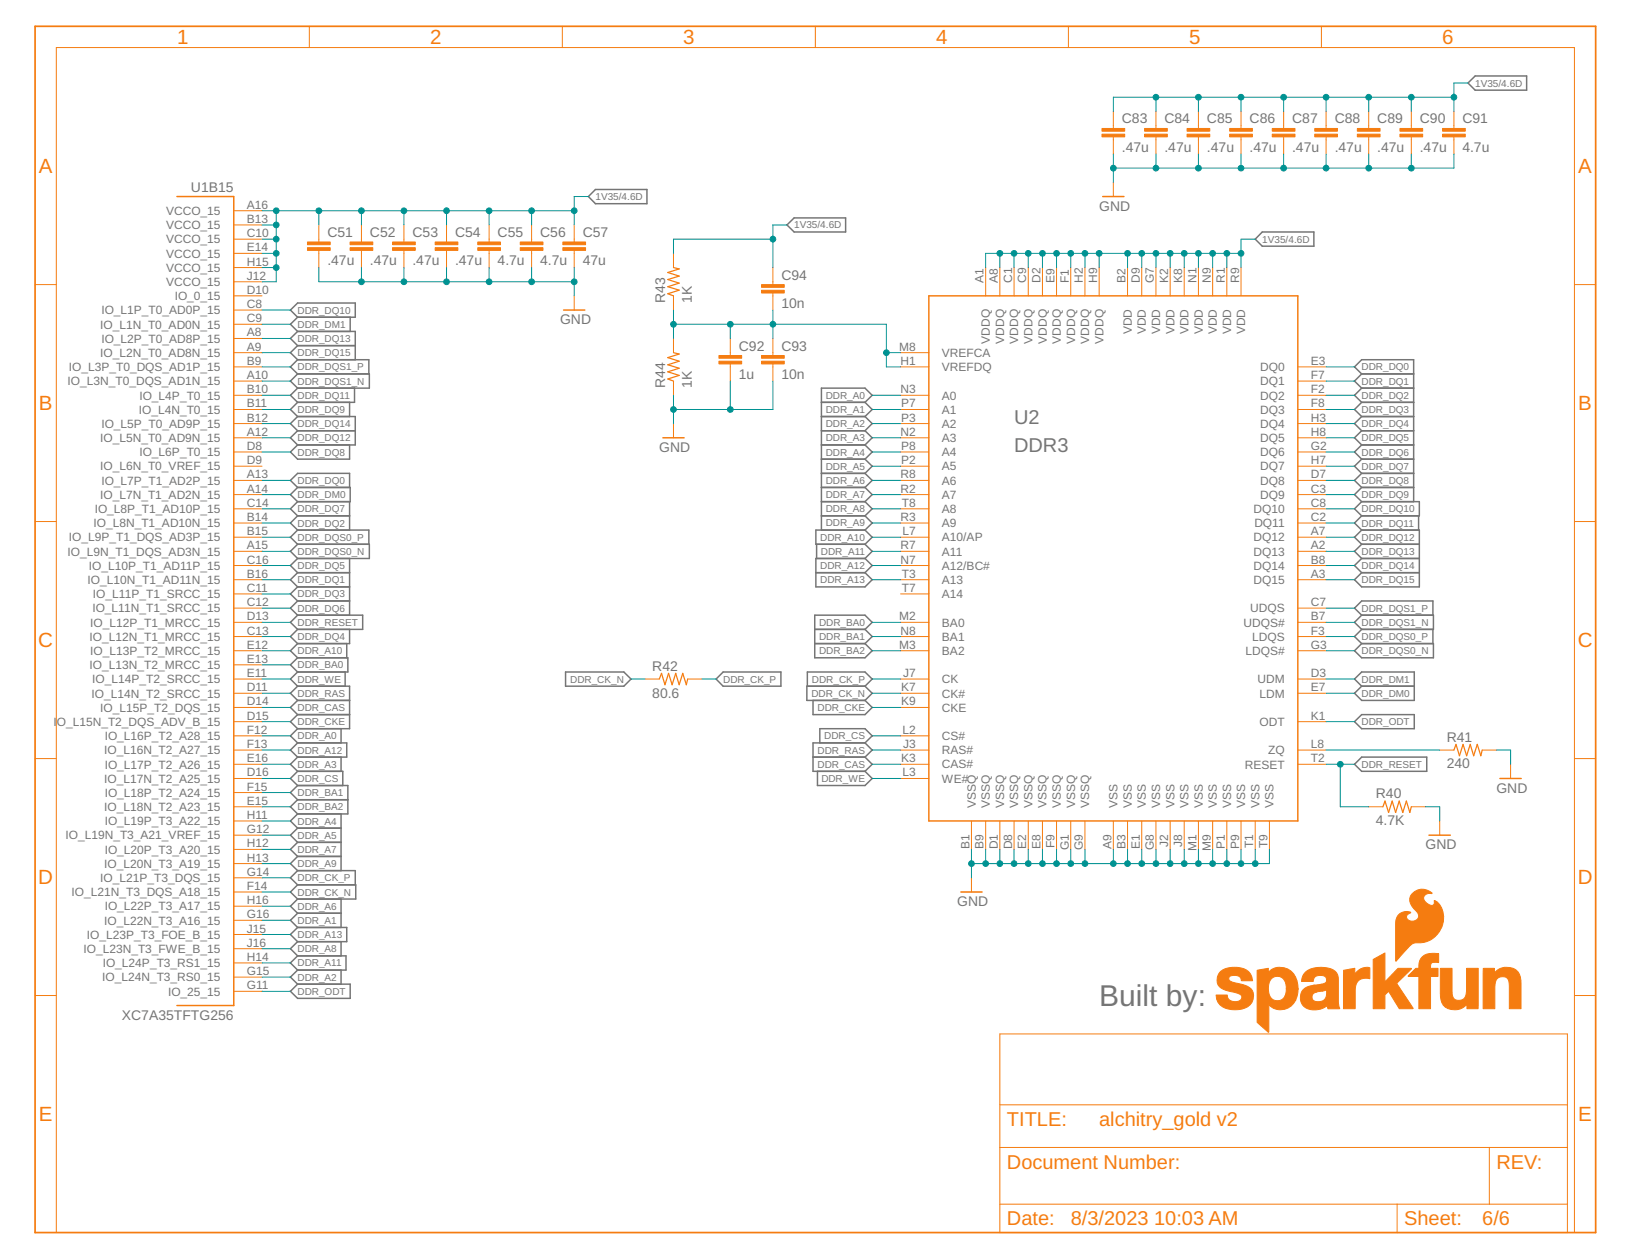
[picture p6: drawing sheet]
<svg xmlns="http://www.w3.org/2000/svg" width="279mm" height="216mm" viewBox="0 0 279 216" stroke-linecap="round" stroke-linejoin="round" font-family="sans-serif">
<g fill="none" stroke="#757575" stroke-width=".25">
<path d="M251.6 14.2l1.3-1.2h8.8v2.5h-8.8zM100.9 33.7l1.2-1.2h8.8v2.4h-8.8zM134.9 38.5l1.2-1.2h8.8v2.5h-8.8zM216.4 39.8h8.8v2.4h-8.8l-1.2-1.2zM49.8 53.1l1.2-1.2h9.9v2.5h-9.9zM51 56.8h9.9v4.8M51 56.8l-1.2 1.2 1.2 1.2M51 59.2h9.9M51 59.2l-1.2 1.2 1.2 1.2M51 54.4l-1.2 1.2 1.2 1.2M60 54.4v2.4M51 61.6h12.2v2.5"/>
<path d="M51 64.1h12.3v2.4h-12.3M51 76.2l-1.2 1.2 1.2 1.3h8.9v-2.5M51 71.4h9.9v4.8h-9.9M51 73.8h9.9M51 68.9l-1.2 1.3 1.2 1.2M51 66.5l-1.2 1.2 1.2 1.2M51 73.8l-1.2 1.2 1.2 1.2M51 71.4l-1.2 1.2 1.2 1.2M51 64.1l-1.2 1.2 1.2 1.2M51 61.6l-1.2 1.3 1.2 1.2M59.9 68.9v2.5M60.8 66.5v2.4h-9.8"/>
<path d="M140.8 68.9h7.5M140.8 71.4h7.5M140.8 73.8h7.5M140.8 76.2h7.5M140.8 78.7h7.5M148.3 68.9l1.2-1.2-1.2-1.2h-7.5v24.3M148.3 68.9l1.2 1.3-1.2 1.2M148.3 71.4l1.2 1.2-1.2 1.2M148.3 73.8l1.2 1.2-1.2 1.2M148.3 76.2l1.2 1.2-1.2 1.3M148.3 78.7l1.2 1.2-1.2 1.2M233.4 64.1l-1.2-1.2 1.2-1.3h8.9v24.4"/>
<path d="M233.4 64.1h8.9M233.4 64.1l-1.2 1.2 1.2 1.2M233.4 66.5h8.9M233.4 66.5l-1.2 1.2 1.2 1.2M233.4 68.9h8.9M233.4 68.9l-1.2 1.3 1.2 1.2M233.4 71.4h8.9M233.4 71.4l-1.2 1.2 1.2 1.2M233.4 73.8h8.9M233.4 73.8l-1.2 1.2 1.2 1.2M233.4 76.2h8.9M233.4 76.2l-1.2 1.2 1.2 1.3"/>
<path d="M233.4 78.7h8.9M233.4 78.7l-1.2 1.2 1.2 1.2M51 83.5l-1.2-1.2 1.2-1.2h8.9v2.4M51 83.5h9v2.5h-9M51 98.1l-1.2 1.2 1.2 1.3M51 98.1h8.9M51 88.4l-1.2 1.2 1.2 1.2M51 88.4h8.9M51 90.8h12.2v2.5M51 95.7l-1.2 1.2 1.2 1.2M51 93.3h12.3v2.4h-12.3M51 86l-1.2 1.2 1.2 1.2"/>
<path d="M51 90.8l-1.2 1.3 1.2 1.2M51 93.3l-1.2 1.2 1.2 1.2M51 83.5l-1.2 1.3 1.2 1.2M59.9 86v4.8M59.9 95.7v9.7M139.8 98.1h8.5M140 93.3v2.4M140.8 81.1h7.5M140.8 83.5h7.5M140.8 88.4h7.5M140.8 86h7.5M148.3 95.7h-8.5v4.9h8.5l1.2-1.3-1.2-1.2"/>
<path d="M148.3 90.8h-8.5v2.5h8.5M148.3 81.1l1.2 1.2-1.2 1.2M148.3 83.5l1.2 1.3-1.2 1.2M148.3 86l1.2 1.2-1.2 1.2M148.3 88.4l1.2 1.2-1.2 1.2M148.3 90.8l1.2 1.3-1.2 1.2M148.3 93.3l1.2 1.2-1.2 1.2M148.3 95.7l1.2 1.2-1.2 1.2M233.4 81.1h8.9M233.4 83.5h8.9M233.4 98.1h9.9M233.4 90.8h9.9v9.8h-9.9l-1.2-1.3 1.2-1.2"/>
<path d="M233.4 86h9.9v2.4h-9.9M233.4 95.7h9.9M233.4 81.1l-1.2 1.2 1.2 1.2M233.4 83.5l-1.2 1.3 1.2 1.2M233.4 86l-1.2 1.2 1.2 1.2M233.4 88.4l-1.2 1.2 1.2 1.2M233.4 90.8l-1.2 1.3 1.2 1.2M233.4 93.3h9.9M233.4 93.3l-1.2 1.2 1.2 1.2M233.4 95.7l-1.2 1.2 1.2 1.2M243.2 88.4v2.4M51 117.6h8.9v7.3h-8.9"/>
<path d="M51 100.6h8.9M51 100.6l-1.2 1.2 1.2 1.2M51 103h8.9M51 107.8l-1.2 1.3 1.2 1.2M51 105.4h11.2v2.4h-11.2M51 103l-1.2 1.2 1.2 1.2M51 112.7h8.6v2.4h-8.6M51 105.4l-1.2 1.2 1.2 1.2M51 110.3l-1.2 1.2 1.2 1.2M51 112.7l-1.2 1.2 1.2 1.2M51 117.6l-1.2 1.2 1.2 1.2M51 115.1l-1.2 1.3 1.2 1.2"/>
<path d="M59.2 115.1v2.5M59.4 110.3v2.4M59.9 107.8v2.5h-8.9M96.9 115.1h10l1.3 1.3-1.3 1.2h-10zM124 115.1h9.9v2.5h-9.9l-1.3-1.2zM138.4 117.6v-2.5h9.9l1.2 1.3-1.2 1.2M139.7 107.8h8.6M139.7 110.3h8.6M148.3 107.8l1.2-1.2-1.2-1.2h-8.6v7.3h8.6l1.2-1.2-1.2-1.2M148.3 117.6h-10v2.4h10M148.3 107.8l1.2 1.3-1.2 1.2M148.3 117.6l1.2 1.2-1.2 1.2"/>
<path d="M232.2 116.4l1.2-1.3h9v4.9h-9l-1.2-1.2 1.2-1.2zM233.4 105.4l-1.2-1.2 1.2-1.2h12.2v2.4M233.4 105.4h12.3v2.4h-12.3M233.4 110.3h12.3v2.4h-12.3l-1.2-1.2zM233.4 107.8l-1.2 1.3 1.2 1.2M233.4 105.4l-1.2 1.2 1.2 1.2M233.4 117.6h9M245.6 107.8v2.5M51 120h8.9M51 122.4h8.9M51 127.3h8.4v2.4h-8.4M51 132.2h7.8v2.4"/>
<path d="M51 124.9l-1.2 1.2 1.2 1.2M51 129.7l-1.2 1.3 1.2 1.2M51 139.5l-1.2 1.2 1.2 1.2M51 134.6h8.6v4.9h-8.6M51 127.3l-1.2 1.2 1.2 1.2M51 134.6l-1.2 1.2 1.2 1.2M51 137h8.6M51 137l-1.2 1.2 1.2 1.3M51 122.4l-1.2 1.3 1.2 1.2M51 132.2l-1.2 1.2 1.2 1.2M51 120l-1.2 1.2 1.2 1.2M58.5 124.9v2.4"/>
<path d="M58.5 129.7v2.5M58.5 139.5v9.7M139.4 120v2.4h8.9l1.2-1.2-1.2-1.2M139.4 129.7h8.9M140.1 132.2v2.4h8.2l1.2-1.2-1.2-1.2M140.5 127.3v-2.4h7.8l1.2 1.2-1.2 1.2M148.3 127.3h-8.9v4.9h8.9M148.3 127.3l1.2 1.2-1.2 1.2M148.3 129.7l1.2 1.3-1.2 1.2M232.2 123.7l1.2-1.3h9v2.5h-9zM232.2 131l1.2-1.3h11.2v2.5h-11.2zM51 149.2h9.9v2.4"/>
<path d="M51 156.5l-1.2 1.2 1.2 1.2M51 156.5h7.5M51 158.9h8.4v2.5h-8.4M51 141.9h7.5M51 141.9l-1.2 1.2 1.2 1.2M51 144.3h7.5M51 154.1l-1.2 1.2 1.2 1.2M51 151.6h10v2.5h-10M51 144.3l-1.2 1.2 1.2 1.2M51 146.7h7.5M51 146.7l-1.2 1.3 1.2 1.2M51 158.9l-1.2 1.2 1.2 1.3"/>
<path d="M51 149.2l-1.2 1.2 1.2 1.2M51 151.6l-1.2 1.2 1.2 1.3M58.5 154.1v4.8M51 168.6h9v2.5h-9l-1.2-1.2zM51 166.2l-1.2 1.2 1.2 1.2M51 163.8h8.3v2.4h-8.3M51 161.4l-1.2 1.2 1.2 1.2M51 163.8l-1.2 1.2 1.2 1.2M58.5 161.4v2.4M58.5 166.2v2.4"/>
</g>
<g fill="none" stroke="#f57c10" stroke-width=".17">
<path d="M53 4.5v3.6M96.4 4.5v3.6M139.8 4.5v3.6M183.1 4.5v3.6M190.8 19.1v2.9M198.1 19.1v2.9M205.4 19.1v2.9M212.7 19.1v2.9M220 19.1v2.9M226.5 4.5v3.6M227.3 19.1v2.9M234.6 19.1v2.9"/>
<path d="M241.9 19.1v2.9M249.2 19.1v2.9M40.1 36.1h4.8M40.1 38.5h4.8M54.7 38.5v3M62 38.5v3M69.2 38.5v3M76.5 38.5v3M83.8 38.5v3M91.1 38.5v3M98.4 38.5v3M190.8 23.5v2.9"/>
<path d="M190.8 31.2v2.5M198.1 23.5v2.9M205.4 23.5v2.9M212.7 23.5v2.9M220 23.5v2.9M227.3 23.5v2.9M234.6 23.5v2.9M241.9 23.5v2.9M249.2 23.5v2.9M6 48.8h3.7M40.1 41h4.8M40.1 43.4h4.8"/>
<path d="M40.1 45.8h4.8M40.1 48.3h4.8M40.1 50.7h4.8M40.1 53.1h4.8M40.1 55.6h4.8M40.1 58h4.8M54.7 42.9v2.9M62 42.9v2.9M69.2 42.9v2.9M76.5 42.9v2.9M83.8 42.9v2.9M91.1 42.9v2.9"/>
<path d="M98.4 42.9v2.9M98.4 50.7v2.4M115.4 43.4v2.4M115.4 50.7v2.4M115.4 58v2.4M125.2 58v2.9M132.5 45.8v3M132.5 50.2v2.9M132.5 58v2.9M169 45.8v4.9M171.4 45.8v4.9M173.8 45.8v4.9"/>
<path d="M176.3 45.8v4.9M178.7 45.8v4.9M181.1 45.8v4.9M183.5 45.8v4.9M186 45.8v4.9M188.4 45.8v4.9M193.3 45.8v4.9M195.7 45.8v4.9M198.1 45.8v4.9M200.6 45.8v4.9M203 45.8v4.9M205.4 45.8v4.9"/>
<path d="M207.9 45.8v4.9M210.3 45.8v4.9M212.7 45.8v4.9M269.9 48.8h3.6M40.1 67.7h4.8M40.1 70.2h4.8M40.1 72.6h4.8M40.1 75h4.8M40.1 77.4h4.8M40.1 79.9h4.8M40.1 62.9h4.8M40.1 65.3h4.8"/>
<path d="M40.1 60.4h4.8M115.4 65.3v2.4M115.4 72.6v2.4M125.2 62.4v2.9M132.5 62.4v2.9M154.4 67.7h4.8M154.4 70.2h4.8M154.4 72.6h4.8M154.4 75h4.8M154.4 77.4h4.8M154.4 79.9h4.8M154.4 62.9h4.8"/>
<path d="M154.4 60.4h4.8M222.5 67.7h4.8M222.5 70.2h4.8M222.5 72.6h4.8M222.5 75h4.8M222.5 77.4h4.8M222.5 79.9h4.8M222.5 62.9h4.8M222.5 65.3h4.8M6 89.4h3.7M40.1 82.3h4.8M40.1 84.8h4.8"/>
<path d="M40.1 87.2h4.8M40.1 89.6h4.8M40.1 92.1h4.8M40.1 94.5h4.8M40.1 96.9h4.8M40.1 99.3h4.8M154.4 82.3h4.8M154.4 84.8h4.8M154.4 87.2h4.8M154.4 89.6h4.8M154.4 92.1h4.8M154.4 94.5h4.8"/>
<path d="M154.4 96.9h4.8M154.4 99.3h4.8M222.5 82.3h4.8M222.5 84.8h4.8M222.5 87.2h4.8M222.5 89.6h4.8M222.5 92.1h4.8M222.5 94.5h4.8M222.5 96.9h4.8M222.5 99.3h4.8M269.9 89.4h3.6M40.1 101.8h4.8"/>
<path d="M40.1 106.6h4.8M40.1 109.1h4.8M40.1 111.5h4.8M40.1 116.4h4.8M40.1 118.8h4.8M40.1 104.2h4.8M40.1 113.9h4.8M110.6 116.4h2.4M117.9 116.4h2.4M154.4 101.8h4.8M154.4 106.6h4.8M154.4 109.1h4.8"/>
<path d="M154.4 111.5h4.8M154.4 116.4h4.8M154.4 118.8h4.8M222.5 106.6h4.8M222.5 109.1h4.8M222.5 111.5h4.8M222.5 116.4h4.8M222.5 118.8h4.8M222.5 104.2h4.8M6 130h3.7M40.1 121.2h4.8M40.1 126.1h4.8"/>
<path d="M40.1 128.5h4.8M40.1 131h4.8M40.1 133.4h4.8M40.1 123.7h4.8M40.1 135.8h4.8M40.1 138.2h4.8M154.4 121.2h4.8M154.4 126.1h4.8M154.4 128.5h4.8M154.4 131h4.8M154.4 133.4h4.8M222.5 128.5h4.8"/>
<path d="M222.5 131h4.8M222.5 123.7h4.8M234.6 138.2h2.4M241.9 138.2h2.4M246.8 128.5h2.4M254.1 128.5h2.4M258.9 131v2.4M269.9 130h3.6M40.1 140.7h4.8M40.1 143.1h4.8M40.1 145.5h4.8M40.1 148h4.8"/>
<path d="M40.1 150.4h4.8M40.1 152.8h4.8M40.1 155.3h4.8M40.1 157.7h4.8M166.5 140.7v4.8M166.5 150.4v2.4M169 140.7v4.8M171.4 140.7v4.8M173.8 140.7v4.8M176.3 140.7v4.8M178.7 140.7v4.8M181.1 140.7v4.8"/>
<path d="M183.5 140.7v4.8M186 140.7v4.8M190.8 140.7v4.8M193.3 140.7v4.8M195.7 140.7v4.8M198.1 140.7v4.8M200.6 140.7v4.8M203 140.7v4.8M205.4 140.7v4.8M207.9 140.7v4.8M210.3 140.7v4.8M212.7 140.7v4.8"/>
<path d="M215.2 140.7v4.8M217.6 140.7v4.8M246.8 140.7v2.4M6 170.6h3.7M40.1 160.1h4.8M40.1 162.6h4.8M40.1 165h4.8M40.1 167.4h4.8M40.1 169.9h4.8M171.4 177.2h97.3v34h-97.3zM269.9 170.6h3.6M171.4 196.6h97.3"/>
<path d="M171.4 189.3h97.3M255.3 196.6v9.7M9.7 211.2v-203.1h260.2v203.1M171.4 206.3h97.3M239.5 206.3v4.9"/>
</g>
<path d="M30.3 33.7h9.8v138.6h-9.8M189 33.7h3.7M96.6 53.1h3.6M159.2 50.7h63.3v90h-63.3zM113.6 75h3.7M257.1 133.4h3.7M164.7 152.8h3.6M244.9 143.1h3.7" fill="none" stroke="#f57c10" stroke-width=".25"/>
<path d="M6 4.5h267.5v206.7h-267.5z" fill="none" stroke="#f57c10" stroke-width=".3"/>
<g fill="#f57c10" stroke="#f57c10" stroke-width=".17">
<path d="M52.7 42.4h3.9v.5h-3.9z"/>
<path d="M52.7 41.5h3.9v.4h-3.9z"/>
<path d="M60 42.4h3.9v.5h-3.9z"/>
<path d="M60 41.5h3.9v.4h-3.9z"/>
<path d="M67.3 42.4h3.9v.5h-3.9z"/>
<path d="M67.3 41.5h3.9v.4h-3.9z"/>
<path d="M74.6 42.4h3.9v.5h-3.9z"/>
<path d="M74.6 41.5h3.9v.4h-3.9z"/>
<path d="M81.9 42.4h3.9v.5h-3.9z"/>
<path d="M81.9 41.5h3.9v.4h-3.9z"/>
<path d="M89.2 42.4h3.9v.5h-3.9z"/>
<path d="M89.2 41.5h3.9v.4h-3.9z"/>
<path d="M96.5 42.4h3.9v.5h-3.9z"/>
<path d="M96.5 41.5h3.9v.4h-3.9z"/>
<path d="M188.9 23h3.9v.5h-3.9z"/>
<path d="M188.9 22h3.9v.5h-3.9z"/>
<path d="M196.2 23h3.9v.5h-3.9z"/>
<path d="M196.2 22h3.9v.5h-3.9z"/>
<path d="M203.5 23h3.9v.5h-3.9z"/>
<path d="M203.5 22h3.9v.5h-3.9z"/>
<path d="M210.8 23h3.9v.5h-3.9z"/>
<path d="M210.8 22h3.9v.5h-3.9z"/>
<path d="M218.1 23h3.9v.5h-3.9z"/>
<path d="M218.1 22h3.9v.5h-3.9z"/>
<path d="M225.4 23h3.9v.5h-3.9z"/>
<path d="M225.4 22h3.9v.5h-3.9z"/>
<path d="M232.7 23h3.9v.5h-3.9z"/>
<path d="M232.7 22h3.9v.5h-3.9z"/>
<path d="M240 23h3.9v.5h-3.9z"/>
<path d="M240 22h3.9v.5h-3.9z"/>
<path d="M247.3 23h3.9v.5h-3.9z"/>
<path d="M247.3 22h3.9v.5h-3.9z"/>
<path d="M123.2 61.9h3.9v.5h-3.9z"/>
<path d="M123.2 60.9h3.9v.5h-3.9z"/>
<path d="M130.5 61.9h3.9v.5h-3.9z"/>
<path d="M130.5 60.9h3.9v.5h-3.9z"/>
<path d="M130.5 49.7h3.9v.5h-3.9z"/>
<path d="M130.5 48.8h3.9v.4h-3.9z"/>
</g>
<path d="M115.4 45.8l1 .3-1.9 .6 1.9 .6-1.9 .6 1.9 .6-1.9 .6 1.9 .6-1.9 .6 .9 .4M115.4 60.4l1 .3-1.9 .6 1.9 .6-1.9 .6 1.9 .6-1.9 .6 1.9 .6-1.9 .6 .9 .4M113 116.4l.4-1 .6 1.9 .6-1.9 .6 1.9 .6-1.9 .6 1.9 .6-1.9 .6 1.9 .3-.9M237 138.2l.4-.9 .6 1.9 .6-1.9 .6 1.9 .6-1.9 .7 1.9 .6-1.9 .6 1.9 .2-1M249.2 128.5l.4-.9 .6 1.9 .6-1.9 .6 1.9 .6-1.9 .6 1.9 .6-1.9 .6 1.9 .3-1" fill="none" stroke="#f57c10" stroke-width=".21"/>
<g fill="#f57c10" stroke="#f57c10" stroke-width=".17">
<path d="M209.2 166.5a4.3 4.3 0 0 1 4.9 0l.5 .9 .1 .6h-1.9a1.23 1.23 0 0 0-1.9-.8 .55 .55 0 0 0-.3 .7 .55 .55 0 0 0 .6 .4l.3 .1a6.1 6.1 0 0 1 3 1.1 2.2 2.2 0 0 1-1.6 3.4 3.9 3.9 0 0 1-4.1-1.2l-.4-1.2h2a1.37 1.37 0 0 0 1 1.1 1.37 1.37 0 0 0 1.4-.6 .74 .74 0 0 0-.7-.8 7.3 7.3 0 0 1-3.1-1.1 1.95 1.95 0 0 1 .2-2.6z" fill-rule="evenodd"/>
<path d="M220.5 169.3l2 .1v.7l-.4 1.4-1.8-.9z" fill-rule="evenodd"/>
<path d="M215.5 166.3l1.9-.4v.7a2.86 2.86 0 0 1 2.9-.8 2.86 2.86 0 0 1 2 2.2l.2 1.5h-2a1.75 1.75 0 0 0-2-2.2 2.1 2.1 0 0 0-1.1 2.5 1.51 1.51 0 0 0 1.2 1.6 1.51 1.51 0 0 0 1.8-.9l1.7 .8a2.78 2.78 0 0 1-4.6 .8l-.1 4.8-1.9-1.7z" fill-rule="evenodd"/>
<path d="M225.2 168.8l1.3-.2 .3 1.2-1.2 .2z" fill-rule="evenodd"/>
<path d="M223.8 166.6a4.6 4.6 0 0 1 5.2-.1l.4 1v4.2l.3 1.1-2.1 .1-.1-.6a3.2 3.2 0 0 1-4.2-.1 2.12 2.12 0 0 1 1.5-3.3l.5-.1 .4 1.2a.85 .85 0 0 0-.8 1 .85 .85 0 0 0 1.1 .6 1.3 1.3 0 0 0 1.4-1.4v-.6l-.8 .2-.2-1.1a.96 .96 0 0 0 1-.7 1.04 1.04 0 0 0-1.5-.8l-.6 .3-.2 .7h-2l.2-1z" fill-rule="evenodd"/>
<path d="M230.3 166.3l1.9-.4v1.1a2.25 2.25 0 0 1 2.6-1.2v1.9a1.88 1.88 0 0 0-2.5 2v3.1h-2z" fill-rule="evenodd"/>
<path d="M235.4 164.4l2-1.1v5l2.2-2.4h2.3v.1l-2.5 2.5 2.8 4.3h-2.3l-1.9-2.9-.6 .6v2.3h-2z" fill-rule="evenodd"/>
<path d="M243.8 163.9a4 4 0 0 1 2.8-.5v1.5h-.2a1.06 1.06 0 0 0-1.1 .2l-.1 .8h1.3v1.4h-1.3v5.5h-2v-5.5h-1.8v-.1l1.3-1.3h.5a2.51 2.51 0 0 1 .6-2z" fill-rule="evenodd"/>
<path d="M246.9 165.9h2v4.3a1.2 1.2 0 0 0 1.1 1.2 1.2 1.2 0 0 0 1.3-1l.1-4.5h2v6.9h-2v-.8a2.71 2.71 0 0 1-4 .2 3.4 3.4 0 0 1-.5-2z" fill-rule="evenodd"/>
<path d="M254.2 165.9h2v.8a2.63 2.63 0 0 1 4.3 .3l.2 1v4.8h-2v-3.9a1.22 1.22 0 0 0-1.4-1.5 1.25 1.25 0 0 0-1 1.3l-.1 4.1h-2z" fill-rule="evenodd"/>
<path d="M242.1 153.1a2.43 2.43 0 0 1 3.4-.1l-.1 .1a.94 .94 0 0 0-1 .2 .94 .94 0 0 0-.2 1 1.54 1.54 0 0 0 1.5 .8l.2-.3-.1-.4a2.61 2.61 0 0 1 1.7 2.6 4.4 4.4 0 0 1-4.9 4.6 4.6 4.6 0 0 0-2.1 1.7l-1.2 1.4h-.1v-6.2a1.83 1.83 0 0 1 .7-1.9 1.83 1.83 0 0 1 1.9-.2 .72 .72 0 0 0-.7 .8 .72 .72 0 0 0 .8 .6 .98 .98 0 0 0 1.2-.5 .98 .98 0 0 0-.4-1.2 2.05 2.05 0 0 1-.6-3z" fill-rule="evenodd"/>
</g>
<g fill="none" stroke="#009292" stroke-width=".17">
<path d="M198.1 16.7v2.4M205.4 16.7v2.4M212.7 16.7v2.4M220 16.7v2.4M227.3 16.7v2.4M234.6 16.7v2.4M241.9 16.7v2.4M249.2 16.7h-58.4v2.4M251.6 14.2h-2.4v4.9M44.9 38.5h2.4M44.9 36.1h53.5M47.3 36.1v12.2h-2.4"/>
<path d="M54.7 36.1v2.4M62 36.1v2.4M69.2 36.1v2.4M76.5 36.1v2.4M83.8 36.1v2.4M91.1 36.1v2.4M100.9 33.7h-2.5v4.8M134.9 38.5h-2.4v7.3M190.8 26.4v4.8M198.1 26.4v2.4M205.4 26.4v2.4M212.7 26.4v2.4"/>
<path d="M220 26.4v2.4M227.3 26.4v2.4M234.6 26.4v2.4M241.9 26.4v2.4M249.2 26.4v2.4h-58.4M44.9 53.1h4.9M44.9 58h4.9M44.9 55.6h4.9M44.9 45.8h2.4M44.9 43.4h2.4M44.9 41h2.4M54.7 45.8v2.5h43.7"/>
<path d="M62 45.8v2.5M69.2 45.8v2.5M76.5 45.8v2.5M83.8 45.8v2.5M91.1 45.8v2.5M98.4 45.8v4.9M115.4 55.6h36.5v7.3h2.5M115.4 53.1v4.9M125.2 55.6v2.4M132.5 41h-17.1v2.4M132.5 53.1v4.9M171.4 43.4v2.4"/>
<path d="M173.8 43.4v2.4M176.3 43.4v2.4M178.7 43.4v2.4M181.1 43.4v2.4M183.5 43.4v2.4M186 43.4v2.4M188.4 43.4v2.4M193.3 43.4v2.4M195.7 43.4v2.4M198.1 43.4v2.4M200.6 43.4v2.4M203 43.4v2.4"/>
<path d="M205.4 43.4v2.4M207.9 43.4v2.4M210.3 43.4v2.4M212.7 43.4h-43.7v2.4M215.2 41h-2.5v4.8M44.9 62.9h4.9M44.9 65.3h4.9M44.9 67.7h4.9M44.9 70.2h4.9M44.9 72.6h4.9M44.9 75h4.9M44.9 77.4h4.9"/>
<path d="M44.9 60.4h4.9M115.4 67.7v4.9M125.2 65.3v4.9M132.5 65.3v4.9h-17.1M149.5 67.7h4.9M149.5 70.2h4.9M149.5 72.6h4.9M149.5 75h4.9M149.5 77.4h4.9M149.5 79.9h4.9M151.9 60.4h2.5M227.3 62.9h4.9"/>
<path d="M227.3 65.3h4.9M227.3 67.7h4.9M227.3 70.2h4.9M227.3 72.6h4.9M227.3 75h4.9M227.3 77.4h4.9M227.3 79.9h4.9M44.9 82.3h4.9M44.9 99.3h4.9M44.9 89.6h4.9M44.9 96.9h4.9M44.9 87.2h4.9"/>
<path d="M44.9 84.8h4.9M44.9 92.1h4.9M44.9 94.5h4.9M149.5 82.3h4.9M149.5 99.3h4.9M149.5 89.6h4.9M149.5 96.9h4.9M149.5 87.2h4.9M149.5 84.8h4.9M149.5 92.1h4.9M149.5 94.5h4.9M227.3 82.3h4.9"/>
<path d="M227.3 99.3h4.9M227.3 89.6h4.9M227.3 96.9h4.9M227.3 87.2h4.9M227.3 84.8h4.9M227.3 92.1h4.9M227.3 94.5h4.9M44.9 101.8h4.9M44.9 109.1h4.9M44.9 104.2h4.9M44.9 111.5h4.9M44.9 106.6h4.9"/>
<path d="M44.9 116.4h4.9M44.9 118.8h4.9M44.9 113.9h4.9M108.2 116.4h2.4M120.3 116.4h2.4M149.5 109.1h4.9M149.5 111.5h4.9M149.5 106.6h4.9M149.5 116.4h4.9M149.5 118.8h4.9M227.3 109.1h4.9M227.3 104.2h4.9"/>
<path d="M227.3 111.5h4.9M227.3 106.6h4.9M227.3 116.4h4.9M227.3 118.8h4.9M44.9 123.7h4.9M44.9 131h4.9M44.9 138.2h4.9M44.9 126.1h4.9M44.9 128.5h4.9M44.9 135.8h4.9M44.9 121.2h4.9M44.9 133.4h4.9"/>
<path d="M149.5 131h4.9M149.5 126.1h4.9M149.5 128.5h4.9M149.5 121.2h4.9M149.5 133.4h4.9M227.3 123.7h4.9M227.3 131h4.9M227.3 128.5h19.5M229.7 131v7.2h4.9M244.3 138.2h2.5v2.5M256.5 128.5h2.4v2.5M44.9 157.7h4.9"/>
<path d="M44.9 140.7h4.9M44.9 143.1h4.9M44.9 155.3h4.9M44.9 145.5h4.9M44.9 148h4.9M44.9 150.4h4.9M44.9 152.8h4.9M166.5 145.5v4.9M169 145.5v2.5M171.4 145.5v2.5M173.8 145.5v2.5M176.3 145.5v2.5"/>
<path d="M178.7 145.5v2.5M181.1 145.5v2.5M183.5 145.5v2.5M186 145.5v2.5M190.8 145.5v2.5M193.3 145.5v2.5M195.7 145.5v2.5M198.1 145.5v2.5M200.6 145.5v2.5M203 145.5v2.5M205.4 145.5v2.5M207.9 145.5v2.5"/>
<path d="M210.3 145.5v2.5M212.7 145.5v2.5M215.2 145.5v2.5M217.6 145.5v2.5h-51.1M44.9 169.9h4.9M44.9 167.4h4.9M44.9 162.6h4.9M44.9 165h4.9M44.9 160.1h4.9"/>
</g>
<g fill="#009292" stroke="#009292" stroke-width=".17">
<circle cx="229.7" cy="131" r=".49"/>
<circle cx="47.3" cy="45.8" r=".49"/>
<circle cx="47.3" cy="43.4" r=".49"/>
<circle cx="47.3" cy="41" r=".49"/>
<circle cx="47.3" cy="38.5" r=".49"/>
<circle cx="47.3" cy="36.1" r=".49"/>
<circle cx="54.7" cy="36.1" r=".49"/>
<circle cx="62" cy="36.1" r=".49"/>
<circle cx="69.2" cy="36.1" r=".49"/>
<circle cx="76.5" cy="36.1" r=".49"/>
<circle cx="83.8" cy="36.1" r=".49"/>
<circle cx="91.1" cy="36.1" r=".49"/>
<circle cx="98.4" cy="36.1" r=".49"/>
<circle cx="195.7" cy="43.4" r=".49"/>
<circle cx="198.1" cy="43.4" r=".49"/>
<circle cx="200.6" cy="43.4" r=".49"/>
<circle cx="203" cy="43.4" r=".49"/>
<circle cx="205.4" cy="43.4" r=".49"/>
<circle cx="207.9" cy="43.4" r=".49"/>
<circle cx="210.3" cy="43.4" r=".49"/>
<circle cx="212.7" cy="43.4" r=".49"/>
<circle cx="193.3" cy="43.4" r=".49"/>
<circle cx="188.4" cy="43.4" r=".49"/>
<circle cx="186" cy="43.4" r=".49"/>
<circle cx="183.5" cy="43.4" r=".49"/>
<circle cx="181.1" cy="43.4" r=".49"/>
<circle cx="178.7" cy="43.4" r=".49"/>
<circle cx="176.3" cy="43.4" r=".49"/>
<circle cx="173.8" cy="43.4" r=".49"/>
<circle cx="171.4" cy="43.4" r=".49"/>
<circle cx="198.1" cy="16.7" r=".49"/>
<circle cx="205.4" cy="16.7" r=".49"/>
<circle cx="212.7" cy="16.7" r=".49"/>
<circle cx="220" cy="16.7" r=".49"/>
<circle cx="227.3" cy="16.7" r=".49"/>
<circle cx="234.6" cy="16.7" r=".49"/>
<circle cx="241.9" cy="16.7" r=".49"/>
<circle cx="249.2" cy="16.7" r=".49"/>
<circle cx="132.5" cy="41" r=".49"/>
<circle cx="98.4" cy="48.3" r=".49"/>
<circle cx="91.1" cy="48.3" r=".49"/>
<circle cx="83.8" cy="48.3" r=".49"/>
<circle cx="76.5" cy="48.3" r=".49"/>
<circle cx="69.2" cy="48.3" r=".49"/>
<circle cx="62" cy="48.3" r=".49"/>
<circle cx="166.5" cy="148" r=".49"/>
<circle cx="169" cy="148" r=".49"/>
<circle cx="171.4" cy="148" r=".49"/>
<circle cx="173.8" cy="148" r=".49"/>
<circle cx="176.3" cy="148" r=".49"/>
<circle cx="178.7" cy="148" r=".49"/>
<circle cx="181.1" cy="148" r=".49"/>
<circle cx="183.5" cy="148" r=".49"/>
<circle cx="186" cy="148" r=".49"/>
<circle cx="190.8" cy="148" r=".49"/>
<circle cx="193.3" cy="148" r=".49"/>
<circle cx="195.7" cy="148" r=".49"/>
<circle cx="198.1" cy="148" r=".49"/>
<circle cx="200.6" cy="148" r=".49"/>
<circle cx="203" cy="148" r=".49"/>
<circle cx="205.4" cy="148" r=".49"/>
<circle cx="207.9" cy="148" r=".49"/>
<circle cx="210.3" cy="148" r=".49"/>
<circle cx="212.7" cy="148" r=".49"/>
<circle cx="215.2" cy="148" r=".49"/>
<circle cx="115.4" cy="70.2" r=".49"/>
<circle cx="125.2" cy="70.2" r=".49"/>
<circle cx="198.1" cy="28.8" r=".49"/>
<circle cx="205.4" cy="28.8" r=".49"/>
<circle cx="212.7" cy="28.8" r=".49"/>
<circle cx="220" cy="28.8" r=".49"/>
<circle cx="227.3" cy="28.8" r=".49"/>
<circle cx="234.6" cy="28.8" r=".49"/>
<circle cx="241.9" cy="28.8" r=".49"/>
<circle cx="190.8" cy="28.8" r=".49"/>
<circle cx="115.4" cy="55.6" r=".49"/>
<circle cx="125.2" cy="55.6" r=".49"/>
<circle cx="132.5" cy="55.6" r=".49"/>
<circle cx="151.9" cy="60.4" r=".49"/>
</g>
<text font-size="5.1" fill="#757575" x="188.4" y="172.3">Built by:</text>
<g font-size="3.5" fill="#f57c10">
<text x="30.4" y="7.6">1</text>
<text x="73.7" y="7.6">2</text>
<text x="117.1" y="7.6">3</text>
<text x="160.5" y="7.6">4</text>
<text x="203.8" y="7.6">5</text>
<text x="247.2" y="7.6">6</text>
<text x="6.7" y="29.7">A</text>
<text x="270.5" y="29.7">A</text>
<text x="6.7" y="70.3">B</text>
<text x="270.5" y="70.3">B</text>
<text x="6.6" y="110.9">C</text>
<text x="270.4" y="110.9">C</text>
<text x="6.6" y="151.5">D</text>
<text x="270.4" y="151.5">D</text>
<text x="6.7" y="192.1">E</text>
<text x="270.5" y="192.1">E</text>
</g>
<g font-size="3.4" fill="#757575">
<text x="173.8" y="77.5">DDR3</text>
<text x="173.8" y="72.6">U2</text>
</g>
<g font-size="3.4" fill="#f57c10">
<text x="172.6" y="193">TITLE:</text>
<text x="188.4" y="193">alchitry_gold v2</text>
<text x="172.6" y="200.3">Document Number:</text>
<text x="256.5" y="200.3">REV:</text>
<text x="172.6" y="210">Date:</text>
<text x="183.5" y="210">8/3/2023</text>
<text x="197.8" y="210">10:03 AM</text>
<text x="240.7" y="210">Sheet:</text>
<text x="254.1" y="210">6/6</text>
</g>
<g font-size="2.4" fill="#757575">
<text x="192.3" y="21.2">C83</text>
<text x="199.6" y="21.2">C84</text>
<text x="206.9" y="21.2">C85</text>
<text x="214.2" y="21.2">C86</text>
<text x="221.5" y="21.2">C87</text>
<text x="228.8" y="21.2">C88</text>
<text x="236.1" y="21.2">C89</text>
<text x="243.4" y="21.2">C90</text>
<text x="250.7" y="21.2">C91</text>
<text x="192.3" y="26">.47u</text>
<text x="199.6" y="26">.47u</text>
<text x="206.9" y="26">.47u</text>
<text x="214.2" y="26">.47u</text>
<text x="221.5" y="26">.47u</text>
<text x="228.8" y="26">.47u</text>
<text x="236.1" y="26">.47u</text>
<text x="243.4" y="26">.47u</text>
<text x="250.7" y="26">4.7u</text>
<text x="32.7" y="33">U1B15</text>
<text x="56.1" y="40.6">C51</text>
<text x="63.4" y="40.6">C52</text>
<text x="70.7" y="40.6">C53</text>
<text x="78" y="40.6">C54</text>
<text x="85.3" y="40.6">C55</text>
<text x="92.6" y="40.6">C56</text>
<text x="99.9" y="40.6">C57</text>
<text x="188.4" y="36.1">GND</text>
<text x="56.1" y="45.5">.47u</text>
<text x="63.4" y="45.5">.47u</text>
<text x="70.7" y="45.5">.47u</text>
<text x="78" y="45.5">.47u</text>
<text x="85.3" y="45.5">4.7u</text>
<text x="92.6" y="45.5">4.7u</text>
<text x="99.9" y="45.5">47u</text>
<text x="133.9" y="47.9">C94</text>
<text x="114" y="51.9" transform="rotate(-90 114 51.9)">R43</text>
<text x="118.6" y="51.9" transform="rotate(-90 118.6 51.9)">1K</text>
<text x="133.9" y="52.8">10n</text>
<text x="96" y="55.6">GND</text>
<text x="126.6" y="64.9">1u</text>
<text x="126.6" y="60.1">C92</text>
<text x="133.9" y="64.9">10n</text>
<text x="133.9" y="60.1">C93</text>
<text x="114" y="66.5" transform="rotate(-90 114 66.5)">R44</text>
<text x="118.6" y="66.5" transform="rotate(-90 118.6 66.5)">1K</text>
<text x="113" y="77.5">GND</text>
<text x="111.8" y="119.5">80.6</text>
<text x="111.8" y="114.9">R42</text>
<text x="248" y="131.7">240</text>
<text x="248" y="127.1">R41</text>
<text x="235.8" y="136.8">R40</text>
<text x="256.5" y="135.8">GND</text>
<text x="235.8" y="141.4">4.7K</text>
<text x="244.3" y="145.5">GND</text>
<text x="164.1" y="155.3">GND</text>
<text x="20.9" y="174.7">XC7A35TFTG256</text>
</g>
<g font-size="2.1" fill="#757575">
<text x="42.3" y="35.8">A16</text>
<text x="28.5" y="36.8">VCCO_15</text>
<text x="28.5" y="39.3">VCCO_15</text>
<text x="28.5" y="41.7">VCCO_15</text>
<text x="42.3" y="38.2">B13</text>
<text x="42.3" y="40.6">C10</text>
<text x="28.5" y="44.1">VCCO_15</text>
<text x="28.5" y="46.6">VCCO_15</text>
<text x="42.3" y="43.1">E14</text>
<text x="42.3" y="45.5">H15</text>
<text x="42.3" y="47.9">J12</text>
<text x="17.4" y="53.9">IO_L1P_T0_AD0P_15</text>
<text x="28.5" y="49">VCCO_15</text>
<text x="29.9" y="51.4">IO_0_15</text>
<text x="42.3" y="50.4">D10</text>
<text x="42.3" y="52.8">C8</text>
<text x="168.6" y="48.5" transform="rotate(-90 168.6 48.5)">A1</text>
<text x="171" y="48.5" transform="rotate(-90 171 48.5)">A8</text>
<text x="173.5" y="48.5" transform="rotate(-90 173.5 48.5)">C1</text>
<text x="175.9" y="48.5" transform="rotate(-90 175.9 48.5)">C9</text>
<text x="178.3" y="48.5" transform="rotate(-90 178.3 48.5)">D2</text>
<text x="180.8" y="48.5" transform="rotate(-90 180.8 48.5)">E9</text>
<text x="183.2" y="48.5" transform="rotate(-90 183.2 48.5)">F1</text>
<text x="185.6" y="48.5" transform="rotate(-90 185.6 48.5)">H2</text>
<text x="188.1" y="48.5" transform="rotate(-90 188.1 48.5)">H9</text>
<text x="192.9" y="48.5" transform="rotate(-90 192.9 48.5)">B2</text>
<text x="195.4" y="48.5" transform="rotate(-90 195.4 48.5)">D9</text>
<text x="197.8" y="48.5" transform="rotate(-90 197.8 48.5)">G7</text>
<text x="200.2" y="48.5" transform="rotate(-90 200.2 48.5)">K2</text>
<text x="202.7" y="48.5" transform="rotate(-90 202.7 48.5)">K8</text>
<text x="205.1" y="48.5" transform="rotate(-90 205.1 48.5)">N1</text>
<text x="207.5" y="48.5" transform="rotate(-90 207.5 48.5)">N9</text>
<text x="210" y="48.5" transform="rotate(-90 210 48.5)">R1</text>
<text x="212.4" y="48.5" transform="rotate(-90 212.4 48.5)">R9</text>
<text x="17.2" y="56.3">IO_L1N_T0_AD0N_15</text>
<text x="17.4" y="58.7">IO_L2P_T0_AD8P_15</text>
<text x="42.3" y="55.2">C9</text>
<text x="42.3" y="57.7">A8</text>
<text x="169.7" y="58.9" transform="rotate(-90 169.7 58.9)">VDDQ</text>
<text x="172.1" y="58.9" transform="rotate(-90 172.1 58.9)">VDDQ</text>
<text x="174.5" y="58.9" transform="rotate(-90 174.5 58.9)">VDDQ</text>
<text x="177" y="58.9" transform="rotate(-90 177 58.9)">VDDQ</text>
<text x="179.4" y="58.9" transform="rotate(-90 179.4 58.9)">VDDQ</text>
<text x="181.8" y="58.9" transform="rotate(-90 181.8 58.9)">VDDQ</text>
<text x="184.3" y="58.9" transform="rotate(-90 184.3 58.9)">VDDQ</text>
<text x="186.7" y="58.9" transform="rotate(-90 186.7 58.9)">VDDQ</text>
<text x="189.1" y="58.9" transform="rotate(-90 189.1 58.9)">VDDQ</text>
<text x="194" y="57.3" transform="rotate(-90 194 57.3)">VDD</text>
<text x="196.4" y="57.3" transform="rotate(-90 196.4 57.3)">VDD</text>
<text x="198.9" y="57.3" transform="rotate(-90 198.9 57.3)">VDD</text>
<text x="201.3" y="57.3" transform="rotate(-90 201.3 57.3)">VDD</text>
<text x="203.7" y="57.3" transform="rotate(-90 203.7 57.3)">VDD</text>
<text x="206.2" y="57.3" transform="rotate(-90 206.2 57.3)">VDD</text>
<text x="208.6" y="57.3" transform="rotate(-90 208.6 57.3)">VDD</text>
<text x="211" y="57.3" transform="rotate(-90 211 57.3)">VDD</text>
<text x="213.5" y="57.3" transform="rotate(-90 213.5 57.3)">VDD</text>
<text x="11.8" y="63.6">IO_L3P_T0_DQS_AD1P_15</text>
<text x="17.2" y="61.2">IO_L2N_T0_AD8N_15</text>
<text x="42.3" y="60.1">A9</text>
<text x="42.3" y="62.5">B9</text>
<text x="42.3" y="65">A10</text>
<text x="154.1" y="60.1">M8</text>
<text x="154.4" y="62.5">H1</text>
<text x="161.5" y="63.6">VREFDQ</text>
<text x="161.5" y="61.2">VREFCA</text>
<text x="216" y="63.6">DQ0</text>
<text x="224.7" y="62.5">E3</text>
<text x="224.7" y="65">F7</text>
<text x="11.6" y="66">IO_L3N_T0_DQS_AD1N_15</text>
<text x="23.8" y="70.9">IO_L4N_T0_15</text>
<text x="23.9" y="68.5">IO_L4P_T0_15</text>
<text x="42.3" y="67.4">B10</text>
<text x="42.3" y="69.8">B11</text>
<text x="154.4" y="67.4">N3</text>
<text x="154.5" y="69.8">P7</text>
<text x="161.5" y="68.5">A0</text>
<text x="161.5" y="70.9">A1</text>
<text x="216" y="66">DQ1</text>
<text x="216" y="68.5">DQ2</text>
<text x="216" y="70.9">DQ3</text>
<text x="224.7" y="67.4">F2</text>
<text x="224.7" y="69.8">F8</text>
<text x="17.2" y="75.8">IO_L5N_T0_AD9N_15</text>
<text x="17.4" y="73.3">IO_L5P_T0_AD9P_15</text>
<text x="42.3" y="72.2">B12</text>
<text x="42.3" y="74.7">A12</text>
<text x="42.3" y="77.1">D8</text>
<text x="154.4" y="74.7">N2</text>
<text x="154.5" y="72.2">P3</text>
<text x="154.5" y="77.1">P8</text>
<text x="161.5" y="73.3">A2</text>
<text x="161.5" y="75.8">A3</text>
<text x="216" y="73.3">DQ4</text>
<text x="216" y="75.8">DQ5</text>
<text x="224.7" y="72.2">H3</text>
<text x="224.7" y="74.7">H8</text>
<text x="224.7" y="77.1">G2</text>
<text x="17.2" y="80.6">IO_L6N_T0_VREF_15</text>
<text x="17.4" y="83">IO_L7P_T1_AD2P_15</text>
<text x="23.9" y="78.2">IO_L6P_T0_15</text>
<text x="42.3" y="79.5">D9</text>
<text x="42.3" y="82">A13</text>
<text x="154.4" y="82">R8</text>
<text x="154.5" y="79.5">P2</text>
<text x="161.5" y="78.2">A4</text>
<text x="161.5" y="80.6">A5</text>
<text x="161.5" y="83">A6</text>
<text x="216" y="78.2">DQ6</text>
<text x="216" y="80.6">DQ7</text>
<text x="216" y="83">DQ8</text>
<text x="224.7" y="79.5">H7</text>
<text x="224.7" y="82">D7</text>
<text x="16.2" y="87.9">IO_L8P_T1_AD10P_15</text>
<text x="17.2" y="85.5">IO_L7N_T1_AD2N_15</text>
<text x="42.3" y="84.4">A14</text>
<text x="42.3" y="86.8">C14</text>
<text x="42.3" y="89.3">B14</text>
<text x="154.4" y="84.4">R2</text>
<text x="154.4" y="89.3">R3</text>
<text x="154.6" y="86.8">T8</text>
<text x="161.5" y="85.5">A7</text>
<text x="161.5" y="87.9">A8</text>
<text x="214.9" y="87.9">DQ10</text>
<text x="216" y="85.5">DQ9</text>
<text x="224.7" y="84.4">C3</text>
<text x="224.7" y="86.8">C8</text>
<text x="224.7" y="89.3">C2</text>
<text x="11.6" y="95.2">IO_L9N_T1_DQS_AD3N_15</text>
<text x="11.8" y="92.8">IO_L9P_T1_DQS_AD3P_15</text>
<text x="16" y="90.3">IO_L8N_T1_AD10N_15</text>
<text x="42.3" y="91.7">B15</text>
<text x="42.3" y="94.1">A15</text>
<text x="154.4" y="94.1">R7</text>
<text x="154.7" y="91.7">L7</text>
<text x="161.5" y="90.3">A9</text>
<text x="161.5" y="92.8">A10/AP</text>
<text x="161.5" y="95.2">A11</text>
<text x="214.9" y="92.8">DQ12</text>
<text x="214.9" y="95.2">DQ13</text>
<text x="215" y="90.3">DQ11</text>
<text x="224.7" y="91.7">A7</text>
<text x="224.7" y="94.1">A2</text>
<text x="15" y="100.1">IO_L10N_T1_AD11N_15</text>
<text x="15.2" y="97.6">IO_L10P_T1_AD11P_15</text>
<text x="42.3" y="96.6">C16</text>
<text x="42.3" y="99">B16</text>
<text x="42.3" y="101.4">C11</text>
<text x="154.4" y="96.6">N7</text>
<text x="154.6" y="99">T3</text>
<text x="154.6" y="101.4">T7</text>
<text x="161.5" y="97.6">A12/BC#</text>
<text x="161.5" y="100.1">A13</text>
<text x="214.9" y="97.6">DQ14</text>
<text x="214.9" y="100.1">DQ15</text>
<text x="224.7" y="96.6">B8</text>
<text x="224.7" y="99">A3</text>
<text x="15.4" y="107.4">IO_L12P_T1_MRCC_15</text>
<text x="15.8" y="104.9">IO_L11N_T1_SRCC_15</text>
<text x="15.9" y="102.5">IO_L11P_T1_SRCC_15</text>
<text x="42.3" y="103.9">C12</text>
<text x="42.3" y="106.3">D13</text>
<text x="154.1" y="106.3">M2</text>
<text x="161.5" y="102.5">A14</text>
<text x="161.5" y="107.4">BA0</text>
<text x="213.1" y="107.4">UDQS#</text>
<text x="214.3" y="104.9">UDQS</text>
<text x="224.7" y="103.9">C7</text>
<text x="224.7" y="106.3">B7</text>
<text x="15.3" y="109.8">IO_L12N_T1_MRCC_15</text>
<text x="15.4" y="112.2">IO_L13P_T2_MRCC_15</text>
<text x="42.3" y="108.7">C13</text>
<text x="42.3" y="111.2">E12</text>
<text x="42.3" y="113.6">E13</text>
<text x="154.1" y="111.2">M3</text>
<text x="154.4" y="108.7">N8</text>
<text x="161.5" y="109.8">BA1</text>
<text x="161.5" y="112.2">BA2</text>
<text x="213.5" y="112.2">LDQS#</text>
<text x="214.6" y="109.8">LDQS</text>
<text x="224.7" y="108.7">F3</text>
<text x="224.7" y="111.2">G3</text>
<text x="15.3" y="114.7">IO_L13N_T2_MRCC_15</text>
<text x="15.7" y="119.5">IO_L14N_T2_SRCC_15</text>
<text x="15.8" y="117.1">IO_L14P_T2_SRCC_15</text>
<text x="42.3" y="116">E11</text>
<text x="42.3" y="118.5">D11</text>
<text x="154.5" y="118.5">K7</text>
<text x="154.8" y="116">J7</text>
<text x="161.5" y="117.1">CK</text>
<text x="161.5" y="119.5">CK#</text>
<text x="215.5" y="117.1">UDM</text>
<text x="215.9" y="119.5">LDM</text>
<text x="224.7" y="116">D3</text>
<text x="224.7" y="118.5">E7</text>
<text x="9.2" y="124.4">I</text>
<text x="9.7" y="124.4">O_L15N_T2_DQS_ADV_B_15</text>
<text x="17.2" y="122">IO_L15P_T2_DQS_15</text>
<text x="42.3" y="120.9">D14</text>
<text x="42.3" y="123.3">D15</text>
<text x="42.3" y="125.7">F12</text>
<text x="154.5" y="120.9">K9</text>
<text x="154.7" y="125.7">L2</text>
<text x="161.5" y="122">CKE</text>
<text x="215.9" y="124.4">ODT</text>
<text x="224.7" y="123.3">K1</text>
<text x="17.8" y="129.3">IO_L16N_T2_A27_15</text>
<text x="17.9" y="126.8">IO_L16P_T2_A28_15</text>
<text x="17.9" y="131.7">IO_L17P_T2_A26_15</text>
<text x="42.3" y="128.2">F13</text>
<text x="42.3" y="130.6">E16</text>
<text x="154.5" y="130.6">K3</text>
<text x="154.8" y="128.2">J3</text>
<text x="161.5" y="126.8">CS#</text>
<text x="161.5" y="129.2">RAS#</text>
<text x="161.5" y="131.7">CAS#</text>
<text x="213.4" y="131.7">RESET</text>
<text x="217.4" y="129.3">ZQ</text>
<text x="224.7" y="128.2">L8</text>
<text x="224.7" y="130.6">T2</text>
<text x="17.8" y="134.1">IO_L17N_T2_A25_15</text>
<text x="17.9" y="136.5">IO_L18P_T2_A24_15</text>
<text x="42.3" y="133">D16</text>
<text x="42.3" y="135.5">F15</text>
<text x="42.3" y="137.9">E15</text>
<text x="154.7" y="133">L3</text>
<text x="161.5" y="134.1">WE#</text>
<text x="11.2" y="143.8">IO_L19N_T3_A21_VREF_15</text>
<text x="17.8" y="139">IO_L18N_T2_A23_15</text>
<text x="17.9" y="141.4">IO_L19P_T3_A22_15</text>
<text x="42.3" y="140.3">H11</text>
<text x="42.3" y="142.8">G12</text>
<text x="167.2" y="138.4" transform="rotate(-90 167.2 138.4)">VSSQ</text>
<text x="169.7" y="138.4" transform="rotate(-90 169.7 138.4)">VSSQ</text>
<text x="172.1" y="138.4" transform="rotate(-90 172.1 138.4)">VSSQ</text>
<text x="174.5" y="138.4" transform="rotate(-90 174.5 138.4)">VSSQ</text>
<text x="177" y="138.4" transform="rotate(-90 177 138.4)">VSSQ</text>
<text x="179.4" y="138.4" transform="rotate(-90 179.4 138.4)">VSSQ</text>
<text x="181.8" y="138.4" transform="rotate(-90 181.8 138.4)">VSSQ</text>
<text x="184.3" y="138.4" transform="rotate(-90 184.3 138.4)">VSSQ</text>
<text x="186.7" y="138.4" transform="rotate(-90 186.7 138.4)">VSSQ</text>
<text x="191.6" y="138.4" transform="rotate(-90 191.6 138.4)">VSS</text>
<text x="194" y="138.4" transform="rotate(-90 194 138.4)">VSS</text>
<text x="196.4" y="138.4" transform="rotate(-90 196.4 138.4)">VSS</text>
<text x="198.9" y="138.4" transform="rotate(-90 198.9 138.4)">VSS</text>
<text x="201.3" y="138.4" transform="rotate(-90 201.3 138.4)">VSS</text>
<text x="203.7" y="138.4" transform="rotate(-90 203.7 138.4)">VSS</text>
<text x="206.2" y="138.4" transform="rotate(-90 206.2 138.4)">VSS</text>
<text x="208.6" y="138.4" transform="rotate(-90 208.6 138.4)">VSS</text>
<text x="211" y="138.4" transform="rotate(-90 211 138.4)">VSS</text>
<text x="213.5" y="138.4" transform="rotate(-90 213.5 138.4)">VSS</text>
<text x="215.9" y="138.4" transform="rotate(-90 215.9 138.4)">VSS</text>
<text x="218.3" y="138.4" transform="rotate(-90 218.3 138.4)">VSS</text>
<text x="17.8" y="148.7">IO_L20N_T3_A19_15</text>
<text x="17.9" y="146.3">IO_L20P_T3_A20_15</text>
<text x="42.3" y="145.2">H12</text>
<text x="42.3" y="147.6">H13</text>
<text x="166.2" y="145.4" transform="rotate(-90 166.2 145.4)">B1</text>
<text x="168.6" y="145.4" transform="rotate(-90 168.6 145.4)">B9</text>
<text x="171" y="145.5" transform="rotate(-90 171 145.5)">D1</text>
<text x="173.5" y="145.5" transform="rotate(-90 173.5 145.5)">D8</text>
<text x="175.9" y="145.4" transform="rotate(-90 175.9 145.4)">E2</text>
<text x="178.3" y="145.4" transform="rotate(-90 178.3 145.4)">E8</text>
<text x="180.8" y="145.3" transform="rotate(-90 180.8 145.3)">F9</text>
<text x="183.2" y="145.6" transform="rotate(-90 183.2 145.6)">G1</text>
<text x="185.6" y="145.6" transform="rotate(-90 185.6 145.6)">G9</text>
<text x="190.5" y="145.4" transform="rotate(-90 190.5 145.4)">A9</text>
<text x="192.9" y="145.4" transform="rotate(-90 192.9 145.4)">B3</text>
<text x="195.4" y="145.4" transform="rotate(-90 195.4 145.4)">E1</text>
<text x="197.8" y="145.6" transform="rotate(-90 197.8 145.6)">G8</text>
<text x="200.2" y="145.1" transform="rotate(-90 200.2 145.1)">J2</text>
<text x="202.7" y="145.1" transform="rotate(-90 202.7 145.1)">J8</text>
<text x="205.1" y="145.8" transform="rotate(-90 205.1 145.8)">M1</text>
<text x="207.5" y="145.8" transform="rotate(-90 207.5 145.8)">M9</text>
<text x="210" y="145.4" transform="rotate(-90 210 145.4)">P1</text>
<text x="212.4" y="145.4" transform="rotate(-90 212.4 145.4)">P9</text>
<text x="214.8" y="145.3" transform="rotate(-90 214.8 145.3)">T1</text>
<text x="217.3" y="145.3" transform="rotate(-90 217.3 145.3)">T9</text>
<text x="12.3" y="153.6">IO_L21N_T3_DQS_A18_15</text>
<text x="17.2" y="151.1">IO_L21P_T3_DQS_15</text>
<text x="42.3" y="150.1">G14</text>
<text x="42.3" y="152.5">F14</text>
<text x="42.3" y="154.9">H16</text>
<text x="14.9" y="160.9">IO_L23P_T3_FOE_B_15</text>
<text x="17.8" y="158.4">IO_L22N_T3_A16_15</text>
<text x="17.9" y="156">IO_L22P_T3_A17_15</text>
<text x="42.3" y="157.4">G16</text>
<text x="42.3" y="159.8">J15</text>
<text x="14.3" y="163.3">IO_L23N_T3_FWE_B_15</text>
<text x="17.6" y="165.7">IO_L24P_T3_RS1_15</text>
<text x="42.3" y="162.2">J16</text>
<text x="42.3" y="164.7">H14</text>
<text x="42.3" y="167.1">G15</text>
<text x="17.5" y="168.2">IO_L24N_T3_RS0_15</text>
<text x="28.8" y="170.6">IO_25_15</text>
<text x="42.3" y="169.5">G11</text>
</g>
<g font-size="1.7" fill="#757575">
<text x="252.9" y="14.8">1V35/4.6D</text>
<text x="102.1" y="34.3">1V35/4.6D</text>
<text x="136.1" y="39.2">1V35/4.6D</text>
<text x="216.4" y="41.6">1V35/4.6D</text>
<text x="51" y="53.7">DDR_DQ10</text>
<text x="51" y="58.6">DDR_DQ13</text>
<text x="51" y="56.2">DDR_DM1</text>
<text x="51" y="61">DDR_DQ15</text>
<text x="51" y="65.9">DDR_DQS1_N</text>
<text x="51" y="63.5">DDR_DQS1_P</text>
<text x="233.4" y="63.5">DDR_DQ0</text>
<text x="233.4" y="65.9">DDR_DQ1</text>
<text x="51" y="70.8">DDR_DQ9</text>
<text x="51" y="68.3">DDR_DQ11</text>
<text x="141.5" y="68.3">DDR_A0</text>
<text x="141.5" y="70.8">DDR_A1</text>
<text x="233.4" y="68.3">DDR_DQ2</text>
<text x="233.4" y="70.8">DDR_DQ3</text>
<text x="51" y="75.6">DDR_DQ12</text>
<text x="51" y="73.2">DDR_DQ14</text>
<text x="141.5" y="73.2">DDR_A2</text>
<text x="141.5" y="75.6">DDR_A3</text>
<text x="233.4" y="73.2">DDR_DQ4</text>
<text x="233.4" y="75.6">DDR_DQ5</text>
<text x="51" y="82.9">DDR_DQ0</text>
<text x="51" y="78.1">DDR_DQ8</text>
<text x="141.5" y="78.1">DDR_A4</text>
<text x="141.5" y="80.5">DDR_A5</text>
<text x="141.5" y="82.9">DDR_A6</text>
<text x="233.4" y="78.1">DDR_DQ6</text>
<text x="233.4" y="80.5">DDR_DQ7</text>
<text x="233.4" y="82.9">DDR_DQ8</text>
<text x="51" y="87.8">DDR_DQ7</text>
<text x="51" y="85.4">DDR_DM0</text>
<text x="141.5" y="85.3">DDR_A7</text>
<text x="141.5" y="87.8">DDR_A8</text>
<text x="233.4" y="85.4">DDR_DQ9</text>
<text x="233.4" y="87.8">DDR_DQ10</text>
<text x="51" y="90.2">DDR_DQ2</text>
<text x="51" y="92.7">DDR_DQS0_P</text>
<text x="51" y="95.1">DDR_DQS0_N</text>
<text x="140.6" y="92.6">DDR_A10</text>
<text x="140.7" y="95.1">DDR_A11</text>
<text x="141.5" y="90.2">DDR_A9</text>
<text x="233.4" y="90.2">DDR_DQ11</text>
<text x="233.4" y="92.7">DDR_DQ12</text>
<text x="233.4" y="95.1">DDR_DQ13</text>
<text x="51" y="99.9">DDR_DQ1</text>
<text x="51" y="97.5">DDR_DQ5</text>
<text x="140.6" y="97.5">DDR_A12</text>
<text x="140.6" y="99.9">DDR_A13</text>
<text x="233.4" y="97.5">DDR_DQ14</text>
<text x="233.4" y="99.9">DDR_DQ15</text>
<text x="51" y="102.4">DDR_DQ3</text>
<text x="51" y="104.8">DDR_DQ6</text>
<text x="51" y="107.2">DDR_RESET</text>
<text x="140.4" y="107.2">DDR_BA0</text>
<text x="233.4" y="107.2">DDR_DQS1_N</text>
<text x="233.4" y="104.8">DDR_DQS1_P</text>
<text x="51" y="109.7">DDR_DQ4</text>
<text x="51" y="112.1">DDR_A10</text>
<text x="140.4" y="109.7">DDR_BA1</text>
<text x="140.4" y="112.1">DDR_BA2</text>
<text x="233.4" y="109.7">DDR_DQS0_P</text>
<text x="233.4" y="112.1">DDR_DQS0_N</text>
<text x="51" y="114.5">DDR_BA0</text>
<text x="51" y="119.4">DDR_RAS</text>
<text x="51" y="117">DDR_WE</text>
<text x="97.8" y="117">DDR_CK_N</text>
<text x="124" y="117">DDR_CK_P</text>
<text x="139.1" y="119.4">DDR_CK_N</text>
<text x="139.2" y="117">DDR_CK_P</text>
<text x="233.4" y="117">DDR_DM1</text>
<text x="233.4" y="119.4">DDR_DM0</text>
<text x="51" y="124.3">DDR_CKE</text>
<text x="51" y="121.8">DDR_CAS</text>
<text x="140.1" y="121.8">DDR_CKE</text>
<text x="233.4" y="124.3">DDR_ODT</text>
<text x="51" y="126.7">DDR_A0</text>
<text x="51" y="131.6">DDR_A3</text>
<text x="51" y="129.1">DDR_A12</text>
<text x="140.1" y="129.1">DDR_RAS</text>
<text x="140.1" y="131.6">DDR_CAS</text>
<text x="141.3" y="126.7">DDR_CS</text>
<text x="233.4" y="131.6">DDR_RESET</text>
<text x="51" y="136.4">DDR_BA1</text>
<text x="51" y="134">DDR_CS</text>
<text x="140.8" y="134">DDR_WE</text>
<text x="51" y="141.3">DDR_A4</text>
<text x="51" y="143.7">DDR_A5</text>
<text x="51" y="138.9">DDR_BA2</text>
<text x="51" y="146.2">DDR_A7</text>
<text x="51" y="148.6">DDR_A9</text>
<text x="51" y="155.9">DDR_A6</text>
<text x="51" y="151">DDR_CK_P</text>
<text x="51" y="153.4">DDR_CK_N</text>
<text x="51" y="158.3">DDR_A1</text>
<text x="51" y="160.7">DDR_A13</text>
<text x="51" y="163.2">DDR_A8</text>
<text x="51" y="165.6">DDR_A11</text>
<text x="51" y="170.5">DDR_ODT</text>
<text x="51" y="168">DDR_A2</text>
</g>
</svg>
